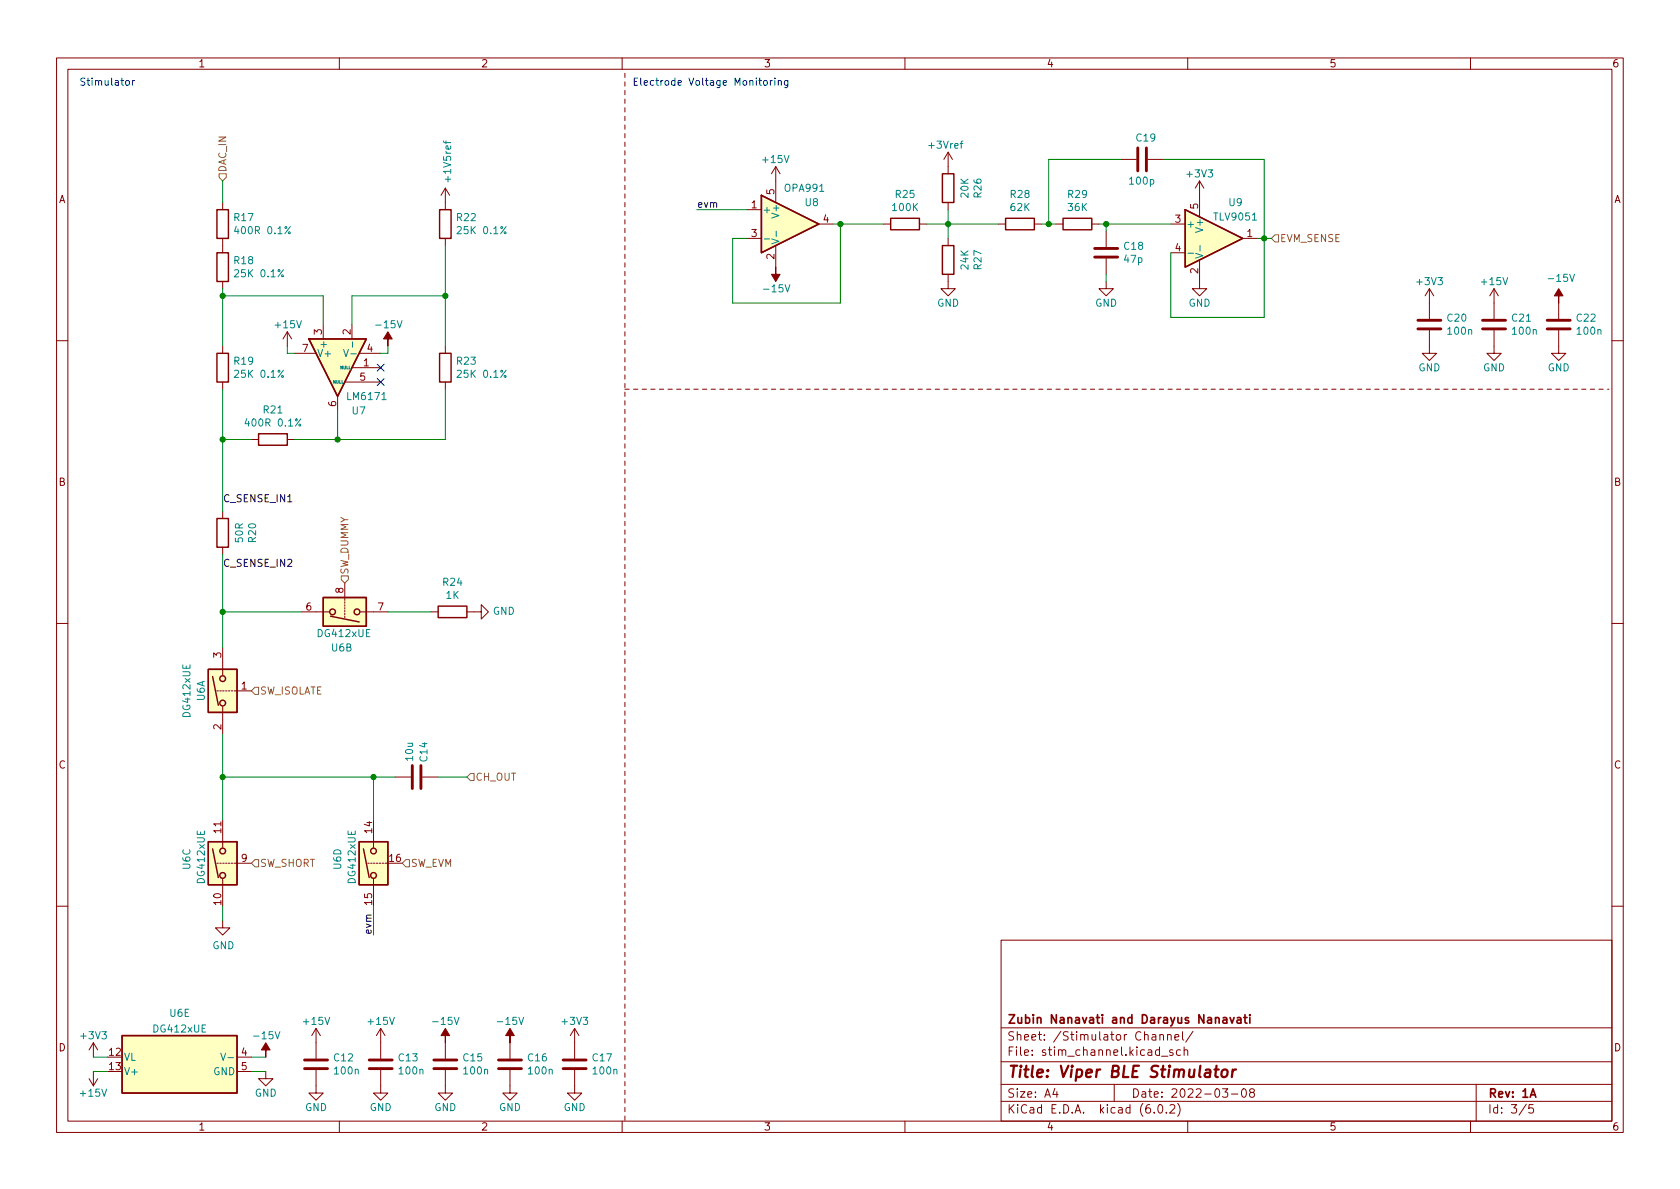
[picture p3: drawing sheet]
<svg xmlns="http://www.w3.org/2000/svg" width="297mm" height="210mm" viewBox="0 0 297 210" stroke-linecap="round" stroke-linejoin="round" font-family="sans-serif">
<g fill="none" stroke="#840000" stroke-width=".18">
<path d="M10 10.2h277v190.1h-277zM12 12.2h273v186.1h-273zM60 10.2v2M110 10.2v2M160 10.2v2M210 10.2v2M260 10.2v2M39.4 35.8v1.3M78.7 33.3v3.8M78.7 33.3l-.7 1.2M78.7 33.3l.8 1.2M132.1 37.1h2.5"/>
<path d="M137.2 29.5v6.3M137.2 29.5l.7 1.2M137.2 29.5l-.8 1.2M144.8 39.6h2.5M156.2 39.6h1.3M162.6 39.6h1.2M167.6 26.9v3.8M167.6 35.8v1.3M167.6 26.9l-.7 1.3M167.6 26.9l.8 1.3M176.5 39.6h1.3M182.9 39.6h1.2"/>
<path d="M186.7 39.6h1.3M193 39.6h1.3M198.1 28.2h2.8M202.9 28.2h2.8M207 39.6h2.5M212.1 32v6.3M212.1 32l.8 1.3M212.1 32l-.8 1.3M39.4 42.2v2.5M39.4 49.8v1.2M50.8 58.7l-.8 1.2M50.8 58.7v2.5"/>
<path d="M50.8 58.7l.8 1.2M57.1 57.4v2.5M62.2 57.4v2.5M78.7 42.2v1.2M132.1 42.2h2.5M137.2 43.4v3.8M167.6 48.5v2.5h1.3l-1.3 1.3-1.2-1.3h1.2M167.6 42.2v1.2M195.6 49.8v1.2h1.2l-1.2 1.3-1.3-1.3h1.3M195.6 40.9v2.8M195.6 45.7v2.8M207 44.7h2.5"/>
<path d="M212.1 46v5h-1.3l1.3 1.3 1.3-1.3h-1.3M219.7 42.2h2.5M252.7 58.4v4.1h1.3l-1.3 1.2-1.2-1.2h1.2M252.7 51v5.4M252.7 51l.8 1.3M252.7 51l-.7 1.3M264.2 58.4v4.1h1.2l-1.2 1.2-1.3-1.2h1.3M264.2 51l-.8 1.3M264.2 51v5.4M264.2 51l.7 1.3M275.6 58.4v4.1h1.3l-1.3 1.2-1.3-1.2h1.3M275.6 53.6v2.8"/>
<path d="M10 60.2h2M39.4 61.2v1.3M39.4 67.6v1.2M44.4 77.7h1.3M50.8 77.7h1.3M52.1 62.5h3.8M59.7 70.1v2.5M61 67.6h6.3M62.2 65h5.1M63.5 62.5h3.8M78.7 61.2v1.3M78.7 67.6v1.2"/>
<path d="M285 60.2h2M39.4 90.4v1.3M39.4 96.8v1.2M10 110.2h2M39.4 114.5v4.9M53.3 108.2h4.9M61 103.1v3.1M61 106.4v.3M61 106.9v.3M61 107.4v.3M61 107.9v.3M61 108.5v.2"/>
<path d="M61 109v.2M63.8 108.2h4.8M76.2 108.2h1.3M82.5 108.2h2.6v-1.3l1.3 1.3-1.3 1.3v-1.3M285 110.2h2M38.4 122.2h.2M38.9 122.2h.2M39.4 125v4.8M39.4 122.2h.2M39.9 122.2h.2M40.4 122.2h.2M40.9 122.2h.2"/>
<path d="M41.4 122.2h3M69.8 137.4h2.8M74.7 137.4h2.8M38.4 152.6h.2M38.9 152.6h.2M39.4 145v4.9M39.4 155.4v2.3M39.4 152.6h.2M39.9 152.6h.2M40.4 152.6h.2M40.9 152.6h.2M41.4 152.6h3"/>
<path d="M65 152.6h.3M65.5 152.6h.3M66 147.6v2.3M66 155.4v2.3M66 152.6h.3M66.5 152.6h.3M67.1 152.6h.2M67.6 152.6h.2M68.1 152.6h.5M10 160.2h2M39.4 162.8v1.3h1.2l-1.2 1.2-1.3-1.2h1.3M177 166.3h108v32h-108z"/>
<path d="M285 160.2h2M15.7 190.7l.8 1.3M16.5 184.4v2.5M16.5 189.5v2.5M16.5 184.4l-.8 1.3M16.5 184.4l.8 1.3M17.3 190.7l-.8 1.3M41.9 186.9h2.5M41.9 189.5h2.5M47 189.5v1.2h1.3l-1.3 1.3-1.3-1.3h1.3M55.9 189.2v4.1h1.2l-1.2 1.3-1.3-1.3h1.3M55.9 181.9v5.3"/>
<path d="M55.9 181.9l-.8 1.2M55.9 181.9l.7 1.2M60 198.3v2M67.3 189.2v4.1h1.3l-1.3 1.3-1.3-1.3h1.3M67.3 181.9v5.3M67.3 181.9l-.8 1.2M67.3 181.9l.8 1.2M78.7 189.2v4.1h1.3l-1.3 1.3-1.2-1.3h1.2M78.7 184.4v2.8M90.2 189.2v4.1h1.2l-1.2 1.3-1.3-1.3h1.3M90.2 184.4v2.8M101.6 189.2v4.1h1.3l-1.3 1.3-1.3-1.3h1.3"/>
<path d="M101.6 181.9v5.3M101.6 181.9l.8 1.2M101.6 181.9l-.8 1.2M110 198.3v2M160 198.3v2M177 194.8h108M177 191.8h108M177 187.8h108M177 181.8h108M186.5 192.5l-.4 1h1M186.9 193v1M197 191.8v3"/>
<path d="M203.7 183h.6l.1 .9M204.1 196.7v.1M204.4 183.3l-.5 .1a.29 .29 0 0 0-.3 .2 .29 .29 0 0 0 .3 .3h.5M204.9 195.4l.2-.1a.81 .81 0 0 1 .6 .7 .81 .81 0 0 1-.3 .8h-.2a.81 .81 0 0 1-.6-.6 .81 .81 0 0 1 .3-.8zM205.1 183.1l.2-.2 .3 .1 .1 .9M205.1 182.9v1M205.4 186.8h1.1M206.2 196.7v.1M206.4 183.1l.2-.2 .4 .1 .1 .9M206.4 182.9v1M206.9 195.5l.5-.2 .2 .2 .1 .3-.9 1h.9M207.4 185.7l-.4-.1-.2 .2 .1 .3 .5 .1v.4h-.6"/>
<path d="M207.7 183.4l.7-.1v-.3l-.5-.1-.2 .2 .1 .8h.6M208.2 195.1a1.72 1.72 0 0 1 0 2.3M208.7 185.7l-.4-.1-.3 .3v.4l.1 .3h.6M209.1 182.4v1.3l.2 .2M209.4 185.8l.2-.2 .3 .1 .1 .9M209.4 185.1v1.5M210 198.3v2M210.9 182.4l-1.3 1.9M216.1 192.5h1l-.5 .6 .4 .1v.7l-.2 .1h-.4l-.3-.1M217.7 193.5h1.2M219.7 192.6l.2-.1a.81 .81 0 0 1 .5 .7 .81 .81 0 0 1-.3 .8h-.1a.81 .81 0 0 1-.6-.6 .81 .81 0 0 1 .3-.8zM221.2 193.2l-.3-.3 .1-.2 .2-.2 .4 .1 .2 .2-.1 .2-.6 .2-.2 .3 .1 .4 .2 .1h.4l.2-.3-.1-.4-.2-.1"/>
<path d="M260 198.3v2M261 191.8v6.5M269.9 195.3l-1.3 1.9M271.1 195.3h-.7l-.1 .7 .2-.1 .5 .1 .2 .2-.1 .5-.2 .1-.6-.1"/>
</g>
<path d="M217.5 179.9l.3 1 .4-1M219.9 179.9h.6M220.1 179.4v1.3l.4 .2M221 179.4v.2M221 179.9v1M216.3 180h.5l.1 .9M216.9 180.3l-.5 .1a.29 .29 0 0 0-.2 .2 .29 .29 0 0 0 .2 .3h.5M218.8 180h.5l.1 .9M219.4 180.3l-.5 .1a.29 .29 0 0 0-.2 .2 .29 .29 0 0 0 .2 .3h.5M270.6 194l.5-1.5 .5 1.5" fill="none" stroke="#840000" stroke-width=".3"/>
<path d="M214.7 189.1h.8M215.1 188.5l-.2 1.7 .1 .2 .3 .1M216.1 189.3a.52 .52 0 0 1 .6-.2 .52 .52 0 0 1 .4 .4l-.1 .6a.55 .55 0 0 1-.5 .4 .55 .55 0 0 1-.6-.4zM218 189.1l-.2 1.4M218.5 189.1l-.4 .1-.2 .3" fill="none" stroke="#840000" stroke-width=".4"/>
<g fill="none" stroke="#840000" stroke-width=".51">
<path d="M201.2 26.2v4M202.7 26.2v4M193.5 45.5h4.1M193.5 43.9h4.1M250.7 58.2h4.1M250.7 56.6h4.1M262.1 58.2h4.1M262.1 56.6h4.1M273.6 58.2h4M273.6 56.6h4M72.9 135.4v4M74.4 135.4v4"/>
<path d="M53.8 189h4.1M53.8 187.4h4.1M65.3 189h4M65.3 187.4h4M76.7 189h4.1M76.7 187.4h4.1M88.1 189h4.1M88.1 187.4h4.1M99.6 189h4M99.6 187.4h4"/>
</g>
<g fill="#ffffc2" stroke="#ffffc2" stroke-width=".18">
<path d="M36.8 118.4h5.1v7.6h-5.1z"/>
<path d="M57.1 105.7h7.7v5h-7.7z"/>
<path d="M63.5 148.8h5.1v7.7h-5.1z"/>
<path d="M54.6 59.9h10.2l-5.1 10.2z"/>
<path d="M21.6 183.1h20.3v10.2h-20.3z"/>
<path d="M36.8 148.8h5.1v7.7h-5.1z"/>
<path d="M134.6 34.5l10.2 5.1-10.2 5.1z"/>
<path d="M209.5 37.1l10.2 5.1-10.2 5z"/>
</g>
<g fill="none" stroke="#840000" stroke-width=".25">
<path d="M38.4 37.1h2v5.1h-2zM77.7 37.1h2.1v5.1h-2.1zM134.6 34.5l10.2 5.1-10.2 5.1zM157.5 38.6h5.1v2h-5.1zM166.6 30.7h2.1v5.1h-2.1zM177.8 38.6h5.1v2h-5.1zM188 38.6h5v2h-5zM209.5 37.1l10.2 5.1-10.2 5zM38.4 44.7h2v5.1h-2zM54.6 59.9h10.2l-5.1 10.2zM166.6 43.4h2.1v5.1h-2.1zM38.4 62.5h2v5.1h-2z"/>
<path d="M45.7 76.7h5.1v2h-5.1zM77.7 62.5h2.1v5.1h-2.1zM38.4 91.7h2v5.1h-2zM36.8 118.4h5.1v7.6h-5.1zM37.6 119.6l1 5.1M57.1 105.7h7.7v5h-7.7zM58.4 109l5.1 1M77.5 107.2h5v2h-5zM36.8 148.8h5.1v7.7h-5.1zM37.6 150.1l1 5.1M63.5 148.8h5.1v7.7h-5.1zM64.3 150.1l1 5.1"/>
<path d="M21.6 183.1h20.3v10.2h-20.3z"/>
<circle cx="58.8" cy="108.2" r=".51"/>
<circle cx="63.1" cy="108.2" r=".51"/>
<circle cx="39.4" cy="124.3" r=".51"/>
<circle cx="39.4" cy="120" r=".51"/>
<circle cx="39.4" cy="154.8" r=".51"/>
<circle cx="39.4" cy="150.5" r=".51"/>
<circle cx="66" cy="150.5" r=".51"/>
<circle cx="66" cy="154.8" r=".51"/>
</g>
<g fill="#840000" stroke="#840000" stroke-width=".18">
<path d="M47 184.4l.8 1.3h-.8v1.2v-1.2h-.8z"/>
<path d="M78.7 181.9l.8 1.2h-.8v1.3v-1.3h-.7z"/>
<path d="M68.6 58.7l.7 1.2h-.7v1.3v-1.3h-.8z"/>
<path d="M137.2 47.2v1.3h.7l-.7 1.3-.8-1.3h.8z"/>
<path d="M90.2 181.9l.7 1.2h-.7v1.3v-1.3h-.8z"/>
<path d="M275.6 51l.8 1.3h-.8v1.3v-1.3h-.8z"/>
</g>
<g fill="none" stroke="#008484" stroke-width=".18">
<path d="M78.4 24.9l.2 .3h1.1M78.8 24.9v.5M51.3 40.1l-.9 1.2M135.1 42.2h1M136.5 42.3l1.2 .4-1.2 .4M137.3 40.9v.9M210.1 44.8h.9M211.4 44.8l1.3 .4-1.3 .4M212.2 43.4v1M53.2 74.1l-1 1.2M60.8 61.8l.4 1.3 .4-1.3M62 62.6h1"/>
<path d="M62.3 60.4v1M39 186.2l.5 1.3 .4-1.3M40.3 187h1"/>
<circle cx="51.1" cy="41.2" r=".18"/>
<circle cx="53" cy="75.2" r=".18"/>
</g>
<path d="M38.7 30.7h1.3v.7l-.6 .6-.7-.6zM225.4 41.5h.7v1.3h-.7l-.6-.6zM60.3 101.8h1.3v.7l-.6 .6-.7-.6zM45.1 121.5h.6v1.3h-.6l-.7-.6zM83.2 136.8h.6v1.2h-.6l-.7-.6zM44.4 152.6l.7-.6h.6v1.3h-.6zM71.1 152.6l.7-.6h.6v1.3h-.6z" fill="none" stroke="#848400" stroke-width=".18"/>
<path d="M22.3 14.3l.3-.1 .3 .3v.3l-.3 .3-.3-.1-.1-.2zM23.4 14.2v.9M23.8 14.2l-.4 .3M135.1 14.4l.1-.2 .4 .2 .1 .4-.2 .2-.3 .1-.1-.1zM136.2 14.2v.9M136.6 14.2l-.4 .3M137 13.8v.1M137 14.2v.9M137.6 14.4l.2-.2 .3 .1v.8M137.6 14.2v.9M139.3 14.2v1.1l-.2 .2-.4-.1M139.3 14.3l-.4-.1-.2 .3 .1 .5h.5" fill="none" stroke="#0000c2" stroke-width=".18"/>
<path d="M110.5 12.9v185.5M110.5 68.8h174" fill="none" stroke="#840000" stroke-width=".18" stroke-dasharray=".8 .8"/>
<g fill="none" stroke="#008400" stroke-width=".18">
<path d="M39.4 32v3.8M123.2 37.1h8.9M147.3 39.6h8.9M148.6 39.6v14h-19.1v-11.4h2.6M163.8 39.6h12.7M167.6 37.1v5.1M184.1 39.6h2.6M194.3 39.6h12.7M195.6 39.6v1.3M198.1 28.2h-12.7v11.4M205.7 28.2h17.8v27.9h-16.5v-11.4M39.4 51v10.2"/>
<path d="M39.4 52.3h17.7v5.1M78.7 43.4v17.8M78.7 52.3h-16.5v5.1M195.6 48.5v1.3M222.2 42.2h2.6M39.4 77.7h5M39.4 68.8v21.6M50.8 61.2v1.3h1.3M59.7 72.6v5.1M68.6 61.2v1.3h-1.3M78.7 68.8v8.9h-26.6M39.4 98v16.5"/>
<path d="M39.4 108.2h13.9M68.6 108.2h7.6M39.4 129.8v15.2M39.4 137.4h30.4M66 137.4v7.6M77.5 137.4h5M39.4 160.3v2.5M66 160.3v5M16.5 186.9h2.5M16.5 189.5h2.5M44.4 186.9h2.6M44.4 189.5h2.6"/>
</g>
<path d="M66.7 64.4l1.2 1.2M66.7 66.9l1.2 1.3M67.9 64.4l-1.2 1.2M67.9 66.9l-1.2 1.3" fill="none" stroke="#000084" stroke-width=".18"/>
<g fill="#008400" stroke="#008400" stroke-width=".18">
<circle cx="39.4" cy="52.3" r=".46"/>
<circle cx="59.7" cy="77.7" r=".46"/>
<circle cx="39.4" cy="77.7" r=".46"/>
<circle cx="39.4" cy="108.2" r=".46"/>
<circle cx="66" cy="137.4" r=".46"/>
<circle cx="39.4" cy="137.4" r=".46"/>
<circle cx="78.7" cy="52.3" r=".46"/>
<circle cx="223.5" cy="42.2" r=".46"/>
<circle cx="185.4" cy="39.6" r=".46"/>
<circle cx="167.6" cy="39.6" r=".46"/>
<circle cx="148.6" cy="39.6" r=".46"/>
<circle cx="195.6" cy="39.6" r=".46"/>
</g>
<text font-size="2.8" fill="#840000" x="178" y="190.6">Title: Viper BLE Stimulator</text>
<g font-size="2.1" fill="#840000">
<text x="178" y="184">Sheet: /Stimulator Channel/</text>
<text x="178" y="181">Zubin Nanavati and Darayus Nanavati</text>
<text x="178" y="186.7">File: stim_channel.kicad_sch</text>
<text x="178" y="196.9">KiCad E.D.A. kicad (6.0.2)</text>
<text x="178" y="194.1">Size: A4</text>
<text x="200" y="194.1">Date: 2022-03-08</text>
<text x="263" y="194.1">Rev: 1A</text>
<text x="263" y="196.9">Id: 3/5</text>
</g>
<g font-size="1.8" fill="#840000">
<text x="35" y="11.9">1</text>
<text x="85" y="11.9">2</text>
<text x="135" y="11.9">3</text>
<text x="185" y="11.9">4</text>
<text x="235" y="11.9">5</text>
<text x="285" y="11.9">6</text>
<text x="10.3" y="35.9">A</text>
<text x="136.9" y="34.4" transform="rotate(-90 136.9 34.4)">5</text>
<text x="285.3" y="35.9">A</text>
<text x="132.9" y="36.8">1</text>
<text x="132.9" y="41.9">3</text>
<text x="145.6" y="39.4">4</text>
<text x="207.8" y="39.4">3</text>
<text x="211.8" y="36.9" transform="rotate(-90 211.8 36.9)">5</text>
<text x="220.5" y="41.9">1</text>
<text x="136.9" y="45.8" transform="rotate(-90 136.9 45.8)">2</text>
<text x="207.8" y="44.4">4</text>
<text x="211.8" y="48.4" transform="rotate(-90 211.8 48.4)">2</text>
<text x="56.9" y="59.2" transform="rotate(-90 56.9 59.2)">3</text>
<text x="62" y="59.2" transform="rotate(-90 62 59.2)">2</text>
<text x="53.5" y="62.2">7</text>
<text x="64.3" y="64.8">1</text>
<text x="64.9" y="62.2">4</text>
<text x="59.4" y="71.9" transform="rotate(-90 59.4 71.9)">6</text>
<text x="63.6" y="67.3">5</text>
<text x="10.3" y="85.9">B</text>
<text x="285.3" y="85.9">B</text>
<text x="54.1" y="107.9">6</text>
<text x="60.7" y="104.9" transform="rotate(-90 60.7 104.9)">8</text>
<text x="66.8" y="107.9">7</text>
<text x="39.1" y="116.3" transform="rotate(-90 39.1 116.3)">3</text>
<text x="42.7" y="121.9">1</text>
<text x="39.1" y="129" transform="rotate(-90 39.1 129)">2</text>
<text x="10.3" y="135.9">C</text>
<text x="285.3" y="135.9">C</text>
<text x="39.1" y="147.3" transform="rotate(-90 39.1 147.3)">11</text>
<text x="65.8" y="147.3" transform="rotate(-90 65.8 147.3)">14</text>
<text x="42.7" y="152.4">9</text>
<text x="68.9" y="152.4">16</text>
<text x="39.1" y="160" transform="rotate(-90 39.1 160)">10</text>
<text x="65.8" y="160" transform="rotate(-90 65.8 160)">15</text>
<text x="10.3" y="185.9">D</text>
<text x="285.3" y="185.9">D</text>
<text x="19.3" y="186.7">12</text>
<text x="19.3" y="189.2">13</text>
<text x="42.7" y="186.7">4</text>
<text x="42.7" y="189.2">5</text>
<text x="35" y="199.9">1</text>
<text x="85" y="199.9">2</text>
<text x="135" y="199.9">3</text>
<text x="185" y="199.9">4</text>
<text x="235" y="199.9">5</text>
<text x="285" y="199.9">6</text>
</g>
<g font-size="1.8" fill="#0000c2">
<text x="14" y="15.1">Stimulator</text>
<text x="111.8" y="15.1">Electrode Voltage Monitoring</text>
</g>
<g font-size="1.8" fill="#008484">
<text x="135" y="28.8">+15V</text>
<text x="164.4" y="26.3">+3Vref</text>
<text x="201" y="25">C19</text>
<text x="79.8" y="31.9" transform="rotate(-90 79.8 31.9)">+1V5ref</text>
<text x="138.8" y="33.9">OPA991</text>
<text x="158.4" y="35">R25</text>
<text x="171.2" y="34.9" transform="rotate(-90 171.2 34.9)">20K</text>
<text x="173.5" y="34.9" transform="rotate(-90 173.5 34.9)">R26</text>
<text x="178.7" y="35">R28</text>
<text x="188.9" y="35">R29</text>
<text x="199.8" y="32.6">100p</text>
<text x="210" y="31.4">+3V3</text>
<text x="41.5" y="39.1">R17</text>
<text x="42" y="41.4">400R 0.1%</text>
<text x="80.8" y="39.1">R22</text>
<text x="81.3" y="41.4">25K 0.1%</text>
<text x="134.7" y="37.7">+</text>
<text x="137.8" y="38.1" transform="rotate(-90 137.8 38.1)">V+</text>
<text x="142.4" y="36.4">U8</text>
<text x="157.9" y="37.3">100K</text>
<text x="178.7" y="37.3">62K</text>
<text x="188.9" y="37.3">36K</text>
<text x="209.7" y="40.3">+</text>
<text x="212.7" y="40.7" transform="rotate(-90 212.7 40.7)">V+</text>
<text x="214.8" y="39">TLV9051</text>
<text x="217.3" y="36.4">U9</text>
<text x="41.5" y="46.7">R18</text>
<text x="171.2" y="47.6" transform="rotate(-90 171.2 47.6)">24K</text>
<text x="173.5" y="47.6" transform="rotate(-90 173.5 47.6)">R27</text>
<text x="198.8" y="44.2">C18</text>
<text x="198.8" y="46.5">47p</text>
<text x="41.9" y="49">25K 0.1%</text>
<text x="135.4" y="51.7">-15V</text>
<text x="250.6" y="50.4">+3V3</text>
<text x="262.1" y="50.4">+15V</text>
<text x="274.1" y="49.8">-15V</text>
<text x="48.8" y="58">+15V</text>
<text x="66.8" y="58">-15V</text>
<text x="165.7" y="54.2">GND</text>
<text x="193.6" y="54.2">GND</text>
<text x="210.1" y="54.2">GND</text>
<text x="256" y="56.9">C20</text>
<text x="256.1" y="59.2">100n</text>
<text x="267.4" y="56.9">C21</text>
<text x="267.5" y="59.2">100n</text>
<text x="278.8" y="56.9">C22</text>
<text x="279" y="59.2">100n</text>
<text x="41.5" y="64.5">R19</text>
<text x="56" y="63.1">V+</text>
<text x="57.8" y="61.1" transform="rotate(-90 57.8 61.1)">+</text>
<text x="80.8" y="64.5">R23</text>
<text x="250.8" y="65.7">GND</text>
<text x="262.2" y="65.7">GND</text>
<text x="273.6" y="65.7">GND</text>
<text x="41.9" y="66.8">25K 0.1%</text>
<text x="61.6" y="70.7">LM6171</text>
<text x="81.3" y="66.8">25K 0.1%</text>
<text x="43.9" y="75.4">400R 0.1%</text>
<text x="46.6" y="73.1">R21</text>
<text x="62.3" y="73.3">U7</text>
<text x="43" y="95.9" transform="rotate(-90 43 95.9)">50R</text>
<text x="45.3" y="95.9" transform="rotate(-90 45.3 95.9)">R20</text>
<text x="78.4" y="103.6">R24</text>
<text x="78.9" y="105.9">1K</text>
<text x="56.3" y="112.6">DG412xUE</text>
<text x="87.1" y="108.7">GND</text>
<text x="58.6" y="115.2">U6B</text>
<text x="36.2" y="123.9" transform="rotate(-90 36.2 123.9)">U6A</text>
<text x="33.7" y="126.7" transform="rotate(-90 33.7 126.7)">DG412xUE</text>
<text x="73" y="134.4" transform="rotate(-90 73 134.4)">10u</text>
<text x="75.6" y="134.6" transform="rotate(-90 75.6 134.6)">C14</text>
<text x="33.7" y="153.7" transform="rotate(-90 33.7 153.7)">U6C</text>
<text x="60.3" y="153.7" transform="rotate(-90 60.3 153.7)">U6D</text>
<text x="36.2" y="156.1" transform="rotate(-90 36.2 156.1)">DG412xUE</text>
<text x="62.9" y="156.1" transform="rotate(-90 62.9 156.1)">DG412xUE</text>
<text x="37.5" y="167.8">GND</text>
<text x="30" y="179.8">U6E</text>
<text x="14.4" y="183.8">+3V3</text>
<text x="27.2" y="182.6">DG412xUE</text>
<text x="45.2" y="183.8">-15V</text>
<text x="53.8" y="181.2">+15V</text>
<text x="65.2" y="181.2">+15V</text>
<text x="76.9" y="181.2">-15V</text>
<text x="88.3" y="181.2">-15V</text>
<text x="99.5" y="181.2">+3V3</text>
<text x="21.8" y="187.6">VL</text>
<text x="21.8" y="190.1">V+</text>
<text x="37.7" y="190.1">GND</text>
<text x="59.1" y="187.7">C12</text>
<text x="59.3" y="190">100n</text>
<text x="70.5" y="187.7">C13</text>
<text x="70.7" y="190">100n</text>
<text x="82" y="187.7">C15</text>
<text x="82.1" y="190">100n</text>
<text x="93.4" y="187.7">C16</text>
<text x="93.5" y="190">100n</text>
<text x="104.8" y="187.7">C17</text>
<text x="105" y="190">100n</text>
<text x="14.3" y="193.9">+15V</text>
<text x="45" y="193.9">GND</text>
<text x="53.9" y="196.5">GND</text>
<text x="65.3" y="196.5">GND</text>
<text x="76.8" y="196.5">GND</text>
<text x="88.2" y="196.5">GND</text>
<text x="99.6" y="196.5">GND</text>
</g>
<g font-size="1.8" fill="#848400">
<text x="40" y="30.5" transform="rotate(-90 40 30.5)">DAC_IN</text>
<text x="226.3" y="42.8">EVM_SENSE</text>
<text x="61.6" y="101.7" transform="rotate(-90 61.6 101.7)">SW_DUMMY</text>
<text x="45.9" y="122.8">SW_ISOLATE</text>
<text x="84" y="138">CH_OUT</text>
<text x="45.9" y="153.3">SW_SHORT</text>
<text x="72.6" y="153.3">SW_EVM</text>
</g>
<g font-size="1.8">
<text x="123.2" y="36.7">evm</text>
<text x="39.4" y="88.8">C_SENSE_IN1</text>
<text x="39.4" y="100.2">C_SENSE_IN2</text>
<text x="65.7" y="165.3" transform="rotate(-90 65.7 165.3)">evm</text>
</g>
<g font-size=".7" fill="#008484">
<text x="60.2" y="65.3">NULL</text>
<text x="58.9" y="67.8">NULL</text>
</g>
</svg>
